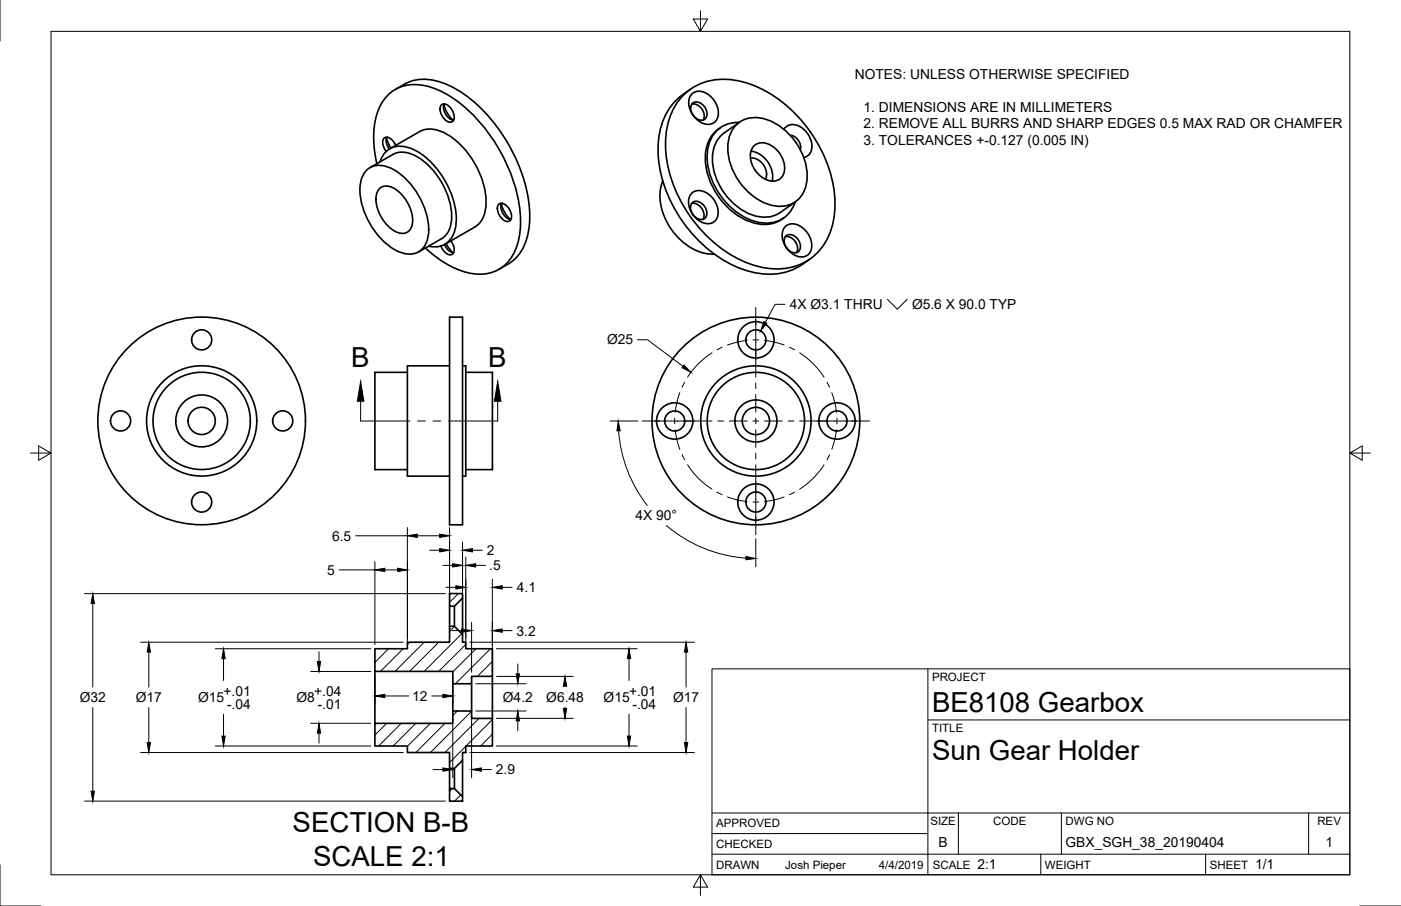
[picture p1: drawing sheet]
<svg xmlns="http://www.w3.org/2000/svg" width="432mm" height="279mm" viewBox="0 0 432 279" stroke-linecap="round" stroke-linejoin="round" font-family="sans-serif">
<!-- layer: Visible -->
<g fill="none" stroke="#000" stroke-width=".51">
<path d="M121.8 27.6a14.9 14.9 0 0 1 16.4-1.3 46.5 46.5 0 0 1 21.7 24.8 34.4 34.4 0 0 1 2.1 23.4 12.5 12.5 0 0 1-5.4 6.9M135.9 32.5a1.86 1.86 0 0 1 2.9 .7 3.3 3.3 0 0 1 .6 4.4 3.3 3.3 0 0 1-3.6-2.7 2.75 2.75 0 0 1 .1-2.4zM136.8 32.2a9.3 9.3 0 0 0 2.8 4.9M136.9 32a4.2 4.2 0 0 0 2.9 5.1M139.9 36.8l-.4 .2M210.2 29.8a18.7 18.7 0 0 1 20.1-4.2 41.8 41.8 0 0 1 25.7 27.9 26.2 26.2 0 0 1-2.6 22.7 17.9 17.9 0 0 1-19.4 6.1 39.9 39.9 0 0 1-25-21.9 32.3 32.3 0 0 1-2.5-24.5 18.2 18.2 0 0 1 3.7-6.1zM210.5 29.1a20.1 20.1 0 0 0-7.7 18 42.2 42.2 0 0 0 25.1 35.6 20.3 20.3 0 0 0 21.8-2.8M212.8 27.5l-2.3 1.7M213.1 29.1a4 4 0 0 1 5.7 .4 6 6 0 0 1 1.8 7.8 4 4 0 0 1-5.7-.3 6 6 0 0 1-1.8-7.9zM213.2 32.1a3.6 3.6 0 0 1 3.5 4.9M213.3 32.1a2.52 2.52 0 0 1 3.9 .9 2.52 2.52 0 0 1-.5 4 3.5 3.5 0 0 1-3.4-4.9zM222 39.4a10.9 10.9 0 0 0-4.6 10.8 22.2 22.2 0 0 0 15.1 18.6 10 10 0 0 0 9.1-1.6"/>
<path d="M227 38.4a9.7 9.7 0 0 1 11.5-.6 19.4 19.4 0 0 1 10.1 18.4 8.4 8.4 0 0 1-11.5 6.9 19.2 19.2 0 0 1-12.6-19.4 9.2 9.2 0 0 1 2.5-5.3zM227.8 37.8a9.3 9.3 0 0 0-9.8 9.1 21.9 21.9 0 0 0 15.2 21.5 9.3 9.3 0 0 0 11.9-6.1M227.9 37.7l-4.7 3.3a10.6 10.6 0 0 0-3.2 11.4 19.2 19.2 0 0 0 13.7 14.4 8.7 8.7 0 0 0 6.7-1.3l4.8-3.3M241.6 39.9a3.6 3.6 0 0 1 5.5-.5 6.6 6.6 0 0 1 2.7 7.8 2.88 2.88 0 0 1-2.1 1.4M113.3 52.2a7 7 0 0 1 8.2 .2 23 23 0 0 1 10.6 19.8 6.1 6.1 0 0 1-9.3 5.4 22.7 22.7 0 0 1-11.8-20.4 7.6 7.6 0 0 1 2.3-5zM114 51.7l7.1-4.1a8.2 8.2 0 0 1 8.7 1.5 23.1 23.1 0 0 1 9.4 18.9 6.9 6.9 0 0 1-3.1 5.6l-7.1 4.1M116.1 50.5a26.6 26.6 0 0 1 1.2-18.1 11.9 11.9 0 0 1 14.8-5.7 36.5 36.5 0 0 1 18 13.7 48.3 48.3 0 0 1 10.3 29.3 15.7 15.7 0 0 1-6.3 13.2 15 15 0 0 1-14.6-.5 34.4 34.4 0 0 1-8.4-5.9M117 58.2a3.9 3.9 0 0 1 5.4 .5 11.6 11.6 0 0 1 4.5 11.1 3.3 3.3 0 0 1-5.4 1.4 12.2 12.2 0 0 1-5.6-10.8l.3-.9zM117.1 49.9a6.5 6.5 0 0 1 8.9-4.4 23.6 23.6 0 0 1 12.8 13.6 17.3 17.3 0 0 1 .7 13.6 6.2 6.2 0 0 1-7.4 3.2M119.1 42.5l.5 1.6 .9 1.6M119.2 42.3l-.2 .9 .2 1.1 .8 1.7M120.1 45.9l9.2-5.3a8.9 8.9 0 0 1 9.1 1.2 26.5 26.5 0 0 1 11.4 21.2 8.4 8.4 0 0 1-3.5 7.1"/>
<path d="M122 44.8a3.3 3.3 0 0 0-3.3-2.4 2.72 2.72 0 0 0 0 3.8l.3 .5M204.3 55.8a16.5 16.5 0 0 0 3.5 16.1 15.5 15.5 0 0 0 12.4 6.4M213 59.8a4 4 0 0 1 5.7 .3 6 6 0 0 1 1.8 7.9 4 4 0 0 1-5.6-.4 6 6 0 0 1-1.9-7.8zM231.3 48.7a4.9 4.9 0 0 1 4.6 6.6M231.5 46.6a8 8 0 0 1 6.5 9.3M232.3 45.1a4.4 4.4 0 0 1 5.9 .1 7.7 7.7 0 0 1 3.1 8.9 3.9 3.9 0 0 1-5.6 1.1 7.7 7.7 0 0 1-3.9-9.5zM243.5 41.7a3.8 3.8 0 0 1 3.2 4.5M137 75.4l1 1.6 .9 .7 .9 .3M137.5 75.1l1 1.6 1.1 1.3M139 74.3a3.3 3.3 0 0 1 .5 4.1 2.74 2.74 0 0 1-3.4-1.9l-.2-.6M146.3 70.1l-9.2 5.3M153.6 63.1a1.86 1.86 0 0 1 2.8 .7 3.3 3.3 0 0 1 .6 4.4 3.3 3.3 0 0 1-3.5-2.7 2.75 2.75 0 0 1 .1-2.4z"/>
<path d="M154.5 62.8a9.3 9.3 0 0 0 2.8 4.9M154.6 62.7a4.2 4.2 0 0 0 2.9 5M155 62.7l-.5 .3M213.2 62.7a3.6 3.6 0 0 1 3.4 5M213.2 62.7a2.52 2.52 0 0 1 3.9 .9 2.52 2.52 0 0 1-.4 4 3.5 3.5 0 0 1-3.5-4.9zM241.9 70a4 4 0 0 1 5.6 .4 6 6 0 0 1 1.9 7.8 4 4 0 0 1-5.7-.3 6 6 0 0 1-1.8-7.9zM242 73a3.6 3.6 0 0 1 3.5 4.9M242 73a2.52 2.52 0 0 1 4 .9 2.52 2.52 0 0 1-.5 4 3.5 3.5 0 0 1-3.5-4.9zM138.6 97.8h4v64h-4zM156.6 81.4l-2.8 1.7M125.6 114.8h-10.1v30h10.1M138.6 112.8h-13v34h13"/>
<path d="M142.6 112.8h1v34h-1M143.6 114.8h8.2v30h-8.2M138.6 183h4v1.4l-2.5 2.5h-1.5zM138.6 186.9v6.2M140.1 186.9v6.2M142.6 184.4v11.3M115.5 200.1h10.1v-2h13v-5h1.5l2.5 2.6v2.4h1v2h8.2v8.5h-6.4v2.3h-5.8v-3.8h-24.1zM115.5 207.1v16M139.6 210.9v8.4M145.4 210.9v8.4M151.8 208.6v13M115.5 223.1h24.1v-3.8h5.8v2.3h6.4v8.5h-8.2v2h-1v2.4l-2.5 2.5h-1.5v-4.9h-13v-2h-10.1z"/>
<path d="M138.6 237v6.2M140.1 237v6.2M142.6 234.5v11.2M138.6 243.2h1.5l2.5 2.5v1.4h-4z"/>
<circle cx="62.2" cy="104.8" r="3.1"/>
<circle cx="233" cy="104.8" r="3.1"/>
<circle cx="233" cy="104.8" r="5.6"/>
<circle cx="37.2" cy="129.8" r="3.1"/>
<circle cx="62.1" cy="129.8" r="32"/>
<circle cx="62.1" cy="129.8" r="17"/>
<circle cx="62.2" cy="129.8" r="15"/>
<circle cx="62.2" cy="129.8" r="4.2"/>
<circle cx="62.2" cy="129.8" r="8"/>
<circle cx="87.1" cy="129.8" r="3.1"/>
<circle cx="208" cy="129.8" r="3.1"/>
<circle cx="208" cy="129.8" r="5.6"/>
<circle cx="233" cy="129.8" r="32"/>
<circle cx="233" cy="129.8" r="17"/>
<circle cx="233" cy="129.8" r="15"/>
<circle cx="233" cy="129.8" r="4.2"/>
<circle cx="233" cy="129.8" r="6.5"/>
<circle cx="258" cy="129.8" r="3.1"/>
<circle cx="258" cy="129.8" r="5.6"/>
<circle cx="62.2" cy="154.8" r="3.1"/>
<circle cx="233" cy="154.8" r="3.1"/>
<circle cx="233" cy="154.8" r="5.6"/>
</g>
<!-- layer: Border -->
<path d="M0 0v12.7M15.7 9.7h400.3v260.1h-400.3zM215.9 3.3v6.4l-2.2-3.8h4.4l-2.2 3.8M9.4 139.7h6.3l-3.8-2.2v4.4l3.8-2.2M416 139.7l3.8 2.2v-4.4l-3.8 2.2h6.4M0 266.7v12.7h12.7M215.9 269.8l2.2 3.8h-4.4l2.2-3.8v6.3M419.1 279.4h12.7" fill="none" stroke="#000" stroke-width=".31"/>
<!-- layer: Titleblock -->
<path d="M219.4 206.3h196.6v63.5h-196.6zM286 206.3v63.5M286 222h130M219.4 257.1h66.6M219.4 250.7h196.6M295.4 250.7v12.7M327.1 250.7v12.7M403.3 250.7v12.7M219.4 263.4h196.6M320.8 263.4v6.4M371.6 263.4v6.4" fill="none" stroke="#000" stroke-width=".31"/>
<!-- layer: Hatching -->
<g fill="none" stroke="#000" stroke-width=".31">
<path d="M126.2 198.1l-.6 .7M130.7 198.1l-9 9M135.2 198.1l-9 9M140.1 193.2l-1.5 1.5M141.2 183.1l-2.6 2.6M142.3 195.4l-11.6 11.7M143.6 198.7l-8.4 8.4M119.7 200.1l-4.2 4.2M124.2 200.1l-7 7M140.9 219.3l-1.3 1.4M145.4 210.4l-.5 .5M145.4 219.4l-12.7 12.7"/>
<path d="M146.7 200.1l-7.1 7.1M151.2 200.1l-10.8 10.8M151.7 204l-4.5 4.6M151.7 208.5l-.1 .1M119.2 223.1l-3.7 3.6M123.7 223.1l-7 7M128.2 223.1l-7 7M132.7 223.1l-7.1 7.1M137.2 223.1l-9 9M143.6 230.1l-5 5M147.7 221.5l-10.6 10.6M151.7 221.9l-8.1 8.2"/>
<path d="M151.7 226.4l-3.6 3.7M139.5 243.2l-.9 .9M142 245.1l-1.9 2"/>
</g>
<!-- layer: Annotations -->
<path d="M111.1 123.7v6.1h15.2M128.7 129.8h2.4M133.5 129.8h2.3M153.4 123.7v6.1h-15.2" fill="none" stroke="#000" stroke-width=".31"/>
<path d="M111.1 117.6l1.1 6.1h-2.1zM153.4 117.6l1 6.1h-2z" fill="#000" stroke="#000" stroke-width=".31"/>
<!-- layer: Dimensions -->
<g fill="none" stroke="#000" stroke-width=".31">
<path d="M241.9 93.9h-3l-3 5.5M273.5 92.3l3.1 3 3-3M196.5 104.8h3.1l10.9 8.2M188 129.8h8.6M190.7 132.9a42.4 42.4 0 0 0 8.8 23M104.5 175.7h11M109.6 165.2h16M115.5 173.2v25.6M118.6 175.7h3.9M125.6 162.7v36.1M128.6 165.2h6.9M132.5 169.7h3"/>
<path d="M136.5 174.3h3M138.6 162.7v34.1M142.6 167.2v29.6M143.6 171.8v27M145.6 169.7h3.1M146.6 174.3h3M151.7 178.6v28.7M205.4 162a42.4 42.4 0 0 0 24.5 10.1M232.9 166.1v8.7M26.1 183.1h111.2M28.6 186.1v25.8M43.3 198.1h81"/>
<path d="M137.5 181.1h3M139.3 194.5h3M144.8 198.1h69.2M145.4 191.9v15.4M154.8 194.5h3M154.8 181.1h3M28.6 218.2v25.8M45.9 201.1v10.8M45.9 218.2v10.8M66.4 200.1h47.9M68.9 203.1v6.8M95.8 207.1h18.5"/>
<path d="M98.3 201v3M115.5 208.3v8.9M118.6 214.6h7.4M133.1 214.6h3.4M139.6 208.3v8.9M146.6 210.9h15.5M146.6 219.3h15.5M153 200.1h43.4M153 208.6h23.7M159.6 204.8v3M174.1 211.6v.2M174.1 218.1v.4"/>
<path d="M193.9 203.1v6.8M211.5 201.1v10.8M211.5 218.2v10.8M43.3 232.1h81M66.4 230.1h47.9M68.9 220.3v6.7M95.8 223.1h18.5M98.3 226.1v3.1M133.5 237.3h3M139.6 220.5v19.4M144.8 232.1h69.2M145.4 220.5v19.4"/>
<path d="M148.4 237.3h3M153 230.1h43.4M153 221.5h23.7M159.6 222.3v3.1M193.9 220.3v6.7M26.1 247.1h111.2"/>
</g>
<g fill="#000" stroke="#000" stroke-width=".31">
<path d="M235.4 99.2l.9 .5-1.9 2.4zM210.8 112.6l2.2 2.2-2.8-1.4zM190.5 129.8l.7 3.1h-1.1zM115.5 175.7l3.1-.5v1.1zM122.5 175.2l3.1 .5-3.1 .6zM125.6 165.2l3-.5v1zM135.5 164.7l3.1 .5-3.1 .5zM135.5 169.2l3.1 .5-3.1 .5zM139.5 173.8l3.1 .5-3.1 .6zM142.6 169.7l3-.5v1zM143.6 174.3l3-.5v1.1zM229.9 171.6l3 .6-3 .4z"/>
<path d="M28.6 183.1l.5 3h-1zM140.5 180.6l3.1 .5-3.1 .6zM142.3 194l3.1 .5-3.1 .5zM151.7 194.5l3.1-.5v1zM151.7 181.1l3.1-.5v1.1zM45.9 198.1l.5 3h-1zM68.9 200.1l.5 3h-1zM97.8 204h1l-.5 3.1zM115.5 214.6l3.1-.5v1zM136.5 214.1l3.1 .5-3.1 .5zM159.1 207.8h1l-.5 3.1zM174.1 208.6l.5 3h-1z"/>
<path d="M173.6 218.5h1l-.5 3zM193.9 200.1l.5 3h-1zM211.5 198.1l.5 3h-1.1zM45.4 229h1l-.5 3.1zM68.4 227h1l-.5 3.1zM98.3 223.1l.5 3h-1zM136.5 236.8l3.1 .5-3.1 .5zM145.4 237.3l3-.5v1zM159.6 219.3l.5 3h-1zM193.4 227h1l-.5 3.1zM210.9 229h1.1l-.5 3.1zM28.1 244h1l-.5 3.1z"/>
</g>
<!-- layer: Center Lines -->
<g fill="none" stroke="#000" stroke-width=".31">
<path d="M232.9 94.8v9M211 117.9l-.8 1.5M219.4 108.8a24.5 24.5 0 0 0-7.5 7.5M222.6 107.1l-1.6 .8M230.3 105l-2.8 .4-3.3 1M232.9 103.9v12.4M232.9 118.1v1.8M233.8 104.8h-1.7M235.6 105l2.8 .4 3.3 1M243.3 107.1l1.6 .8M246.5 108.8a25.1 25.1 0 0 1 7.5 7.5M254.9 117.9l.8 1.5"/>
<path d="M197.9 129.8h9M207.1 129.8h12.3M208 128.9v1.8M208.1 132.5l.5 2.8 .9 3.3M209.5 121.1l-.9 3.3-.5 2.7M221.2 129.8h1.8M224.8 129.8h5.5M232.1 129.8h1.7M232.9 121.7v5.4M232.9 128.9v1.8M232.9 132.5v5.5M232.9 139.8v1.7"/>
<path d="M235.6 129.8h5.5M242.9 129.8h1.8M246.4 129.8h12.4M256.4 121.1l.9 3.3 .5 2.7M257.8 132.5l-.5 2.8-.9 3.3M257.9 128.9v1.8M259 129.8h9M210.2 140.2l.8 1.6M211.9 143.3a24.5 24.5 0 0 0 7.5 7.6M221 151.8l1.6 .8M224.2 153.2l3.3 1 2.8 .5M232.9 143.3v12.4"/>
<path d="M232.9 155.8v9.1M233.8 154.8h-1.7M241.7 153.2l-3.3 1-2.8 .5M244.9 151.8l-1.6 .8M254 143.3a24.9 24.9 0 0 1-7.6 7.6M255.7 140.2l-.8 1.6"/>
</g>
<g font-size="8.5">
<text x="108.2" y="113.1">B</text>
<text x="150.5" y="113.1">B</text>
<text x="287.3" y="219.5">BE8108 Gearbox</text>
<text x="287.3" y="234.5">Sun Gear Holder</text>
<text x="90.2" y="256.7">SECTION B-B</text>
<text x="96.5" y="267">SCALE 2:1</text>
</g>
<g font-size="4.3">
<text x="263.5" y="24.3">NOTES: UNLESS OTHERWISE SPECIFIED</text>
<text x="266.1" y="34.5">1. DIMENSIONS ARE IN MILLIMETERS</text>
<text x="266.1" y="39.6">2. REMOVE ALL BURRS AND SHARP EDGES 0.5 MAX RAD OR CHAMFER</text>
<text x="266.1" y="44.8">3. TOLERANCES +-0.127 (0.005 IN)</text>
<text x="243.4" y="95.3">4X Ø3.1 THRU</text>
<text x="281.1" y="95.3">Ø5.6 X 90.0 TYP</text>
<text x="187.1" y="106.2">Ø25</text>
<text x="195.8" y="160.5">4X 90°</text>
<text x="102.4" y="166.7">6.5</text>
<text x="150.1" y="171.2">2</text>
<text x="100.8" y="177.2">5</text>
<text x="150.8" y="175.8">.5</text>
<text x="159.3" y="182.7">4.1</text>
<text x="159.2" y="196">3.2</text>
<text x="68.9" y="214.5">+.01</text>
<text x="96.9" y="214.5">+.04</text>
<text x="193.9" y="214.5">+.01</text>
<text x="24.6" y="216.5">Ø32</text>
<text x="41.8" y="216.5">Ø17</text>
<text x="61.1" y="216.5">Ø15</text>
<text x="70" y="218.6">-.04</text>
<text x="91.4" y="216.5">Ø8</text>
<text x="97.9" y="218.6">-.01</text>
<text x="127" y="216.2">12</text>
<text x="155" y="216.5">Ø4.2</text>
<text x="168.4" y="216.4">Ø6.48</text>
<text x="186.1" y="216.5">Ø15</text>
<text x="194.9" y="218.6">-.04</text>
<text x="207.4" y="216.5">Ø17</text>
<text x="152.8" y="238.8">2.9</text>
<text x="289.3" y="261.2">B</text>
<text x="328.4" y="261.2">GBX_SGH_38_20190404</text>
<text x="408.5" y="261.2">1</text>
<text x="301.2" y="268.1">2:1</text>
<text x="386.8" y="268.1">1/1</text>
</g>
<g font-size="3.5">
<text x="287.3" y="210.1">PROJECT</text>
<text x="287.3" y="225.8">TITLE</text>
<text x="220.7" y="255.2">APPROVED</text>
<text x="286.7" y="254.5">SIZE</text>
<text x="306.1" y="254.5">CODE</text>
<text x="328.4" y="254.5">DWG NO</text>
<text x="406" y="254.5">REV</text>
<text x="220.7" y="261.5">CHECKED</text>
<text x="220.7" y="267.9">DRAWN</text>
<text x="242" y="267.9">Josh Pieper</text>
<text x="270.9" y="267.9">4/4/2019</text>
<text x="287.5" y="267.9">SCALE</text>
<text x="322.1" y="267.9">WEIGHT</text>
<text x="372.9" y="267.9">SHEET</text>
</g>
</svg>
